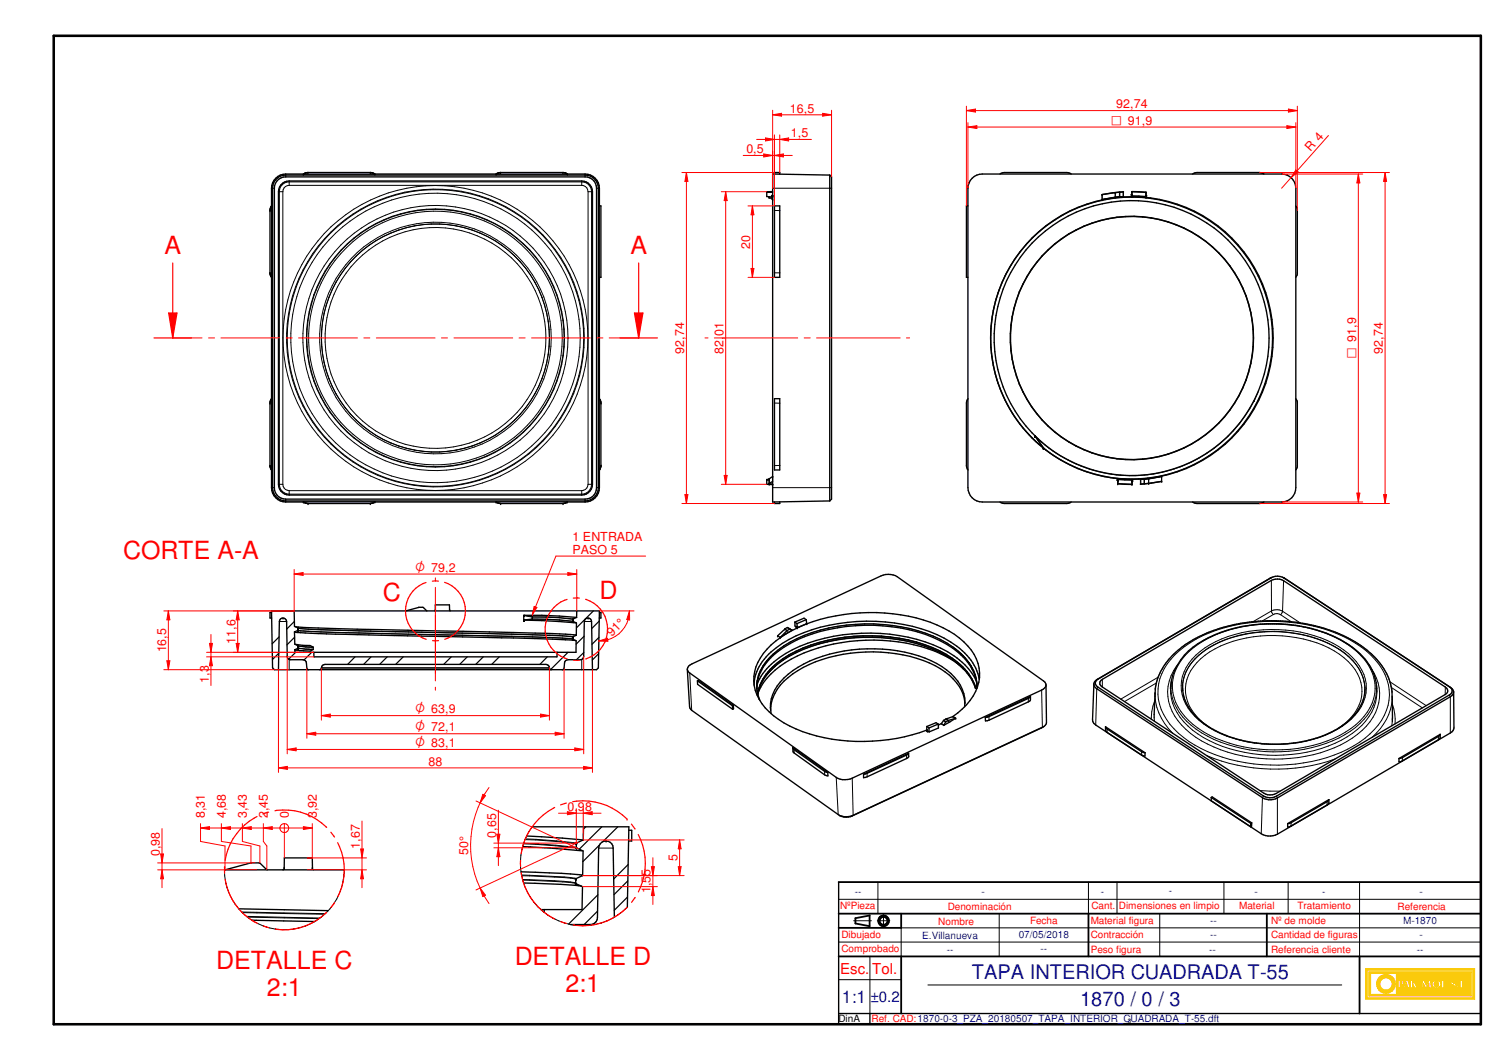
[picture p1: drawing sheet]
<svg xmlns="http://www.w3.org/2000/svg" width="420mm" height="297mm" viewBox="0 0 420 297" stroke-linecap="round" stroke-linejoin="round" font-family="sans-serif">
<path d="M15.1 10h400v277h-400z" fill="none" stroke="#000" stroke-width=".72"/>
<g fill="none" stroke="#000" stroke-width=".51">
<path d="M235.1 256h180M239.8 257.3v1.5M243.7 256.5v3M355.1 256v12M235.1 268h180M235.1 260h17.5M381.1 268v16"/>
<circle cx="247.7" cy="258" r="1.51"/>
<circle cx="247.7" cy="258.1" r="1.12"/>
</g>
<path d="M235.1 247.2v39.8h180v-39.8M235.1 284h180M243.8 284v3" fill="none" stroke="#000" stroke-width=".38"/>
<g fill="none" stroke="#000" stroke-width=".28">
<path d="M235.1 252h180M239.3 258h5M245.9 258h3.5M246.1 247.2v8.8M247.6 256.3v3.5M280.1 256v12M313.1 247.2v8.8M325.1 256v12M343.1 247.2v8.8M361 247.2v8.8M381.1 247.2v20.8M235.1 274.5h17.5"/>
<path d="M235.1 264h180M252.6 260v8M260.1 276h116"/>
</g>
<g fill="#faca0a">
<path d="M382.8 271.4v8.6h30.5v-8.6zM383.2 271.9h29.7v7.7h-29.7z" fill-rule="evenodd"/>
<path d="M383.7 272.3v6.8h28.7v-6.8zM408.2 276.5a.3 .3 0 0 1 .6 0 .3 .3 0 0 1-.6 0zM409.3 274.7h.6v1.9h.8v.2h-1.4zM411 276.4l.3-.1 .1 .4-.4 .1zM384.2 272.8h7.2v5.8h-7.2zM391.9 274.7h.9a.67 .67 0 0 1 .7 .9 .67 .67 0 0 1-1 .4v.8h-.6zM394.1 274.7h.5l.6 2.1h-.6l-.1-.4h-.6l-.2 .4h-.2zM395.3 274.7h.6v1l.8-1h.2l-.5 .7 .8 1.4h-.7l-.4-.9-.2 .9h-.6zM397.3 275.6h.7v.2h-.7zM398.8 274.7h.3l.7 1.4 .8-1.4h.3l.3 2.1h-.7v-1.3l-.7 1.3h-.2l-.7-1.2v1.2h-.5zM401.6 275.2a1.22 1.22 0 0 1 1.8-.3 1.22 1.22 0 0 1 0 1.8 1.22 1.22 0 0 1-1.8-.3l-.2-.4zM404.1 274.7h.6v1.9h.8v.2h-1.4zM406.7 275a.74 .74 0 0 1 .8-.3 .74 .74 0 0 1 .5 .6l-.2 .1a.37 .37 0 0 0-.3-.5 .37 .37 0 0 0-.4 .4l.3 .1a.73 .73 0 0 1 .7 .8 .73 .73 0 0 1-.8 .7 .73 .73 0 0 1-.7-.8h.3a.37 .37 0 0 0 .2 .5 .37 .37 0 0 0 .5-.3l-.2-.2a.75 .75 0 0 1-.7-1.1z" fill-rule="evenodd"/>
</g>
<g fill="none" stroke="#faca0a" stroke-width=".28">
<path d="M391.9 274.7h.9a.6 .6 0 0 1 .7 .5 .6 .6 0 0 1-.6 .7l-.4 .1v.8h-.6zM392.7 276h.1M394.1 274.7h.5l.6 2.1h-.6l-.1-.4h-.6l-.2 .4h-.2zM395.3 274.7h.6v1l.8-1h.2l-.5 .7 .8 1.4h-.7l-.4-.9-.2 .9h-.6zM398.8 274.7h.3l.7 1.4 .8-1.4h.3l.3 2.1h-.7v-1.3l-.7 1.3h-.2l-.7-1.2v1.2h-.5zM406.9 276.3h.1M406.9 276.2v-.1h-.3a.73 .73 0 0 0 .5 .7 .73 .73 0 0 0 .8-.2M406.9 276.3l.1 .3h.3M407.3 276.6h.1M407.4 274.7h.1M407.4 275.4l-.3-.1a.37 .37 0 0 1 .4-.4 .37 .37 0 0 1 .3 .5l.2-.1v-.2a.73 .73 0 0 0-.8-.4 .73 .73 0 0 0-.6 .6l.2 .5 .9 .6M407.4 275.5h.1"/>
<path d="M407.4 275.5a.72 .72 0 0 1 .6 .4 .72 .72 0 0 1-.1 .7M407.7 276.4h.1M407.7 276.4l-.4 .2M407.9 276.6h.1"/>
<circle cx="402.7" cy="275.8" r="1.17"/>
</g>
<path d="M386.4 274.1a2.68 2.68 0 0 1 2.9-.9 2.68 2.68 0 0 1 1.8 2.4h-.9a1.72 1.72 0 0 0-2.6-1.4 1.72 1.72 0 0 0 0 3 1.72 1.72 0 0 0 2.6-1.4h.9a2.66 2.66 0 0 1-3.5 2.4 2.66 2.66 0 0 1-1.2-4.1z" fill-rule="evenodd" fill="#faca0a"/>
<path d="M386.6 273.9a2.68 2.68 0 0 1 2.8-.7 2.68 2.68 0 0 1 1.7 2.4h-.9a1.74 1.74 0 0 0-2.6-1.4 1.74 1.74 0 0 0 0 3 1.74 1.74 0 0 0 2.6-1.4h.9a2.66 2.66 0 0 1-3.7 2.3 2.66 2.66 0 0 1-.8-4.2z" fill="none" stroke="#faca0a" stroke-width=".28"/>
<path d="M392.5 275a.41 .41 0 0 1 .4 .4 .41 .41 0 0 1-.4 .4z" fill-rule="evenodd" fill="#faca0a"/>
<path d="M392.5 275a.41 .41 0 0 1 .4 .4 .41 .41 0 0 1-.4 .4z" fill="none" stroke="#faca0a" stroke-width=".28"/>
<path d="M394.2 275.3l.2 .8h-.5z" fill="#faca0a"/>
<path d="M394.2 275.3l.2 .8h-.5z" fill="none" stroke="#faca0a" stroke-width=".28"/>
<path d="M402.2 275.2a.76 .76 0 0 1 1 .1 .76 .76 0 0 1-.2 1.1 .61 .61 0 0 1-.7 .2 .61 .61 0 0 1-.3-.8z" fill-rule="evenodd" fill="#faca0a"/>
<path d="M382.8 271.4h30.5v8.6h-30.5zM383.2 271.9h29.7v7.7h-29.7zM383.7 272.3h28.7v6.8h-28.7zM384.2 272.8h7.2v5.8h-7.2zM397.3 275.6h.7v.2h-.7zM402.3 275a.79 .79 0 0 1 .9 .8 .79 .79 0 0 1-.9 .8 1.04 1.04 0 0 1 0-1.6zM404.1 274.7h.6v1.9h.8v.2h-1.4zM408.3 276.4a.27 .27 0 0 1 .4 0 .27 .27 0 0 1-.2 .4zM409.3 274.7h.6v1.9h.8v.2h-1.4zM411 276.4l.3-.1 .1 .4-.4 .1z" fill="none" stroke="#faca0a" stroke-width=".28"/>
<path d="M235.1 247.2h180M239.8 258.8l3.9 .7M243.7 256.5l-3.9 .8M252.6 256v4M305.1 256v12M252.6 268v16" fill="none" stroke="#000" stroke-width=".51"/>
<g fill="none" stroke="#000" stroke-width=".28">
<path d="M76.1 52.7h.8M78.1 53.7h1.2M79.1 51.8l.6-.5 1.4-.3h82a2.75 2.75 0 0 1 2.7 2.7v82a2.75 2.75 0 0 1-2.7 2.8h-82a2.75 2.75 0 0 1-2.8-2.8v-82l.3-1.4zM79.3 53.7v82M80.1 48.8v.8M81.1 51.9h82M81.1 51.9a1.76 1.76 0 0 0-1.8 1.8M81.1 50.7v1.2M163.1 51.9a1.82 1.82 0 0 1 1.7 1.8M163.1 50.7v1.2M164 48.8v.8M164.8 53.7h1.3"/>
<path d="M164.8 53.7v82M167.2 52.7h.8M98.2 73.4a31.3 31.3 0 0 0-6.7 12.1M101.6 70.1l-3.4 3.3M125.5 62.9a31.8 31.8 0 0 0-23.9 7.2M125.5 62.9l4.6 .9M130.1 63.8l4.5 1.5M134.6 65.3l4.1 2.1M138.7 67.4l3.8 2.7 1.7 1.6M144.2 71.7l3.2 3.5M147.4 75.2l1.3 1.9M148.7 77.1l2.3 4.1"/>
<path d="M90.4 99.4a32.3 32.3 0 0 0 7.8 16.6M90.5 90a29.7 29.7 0 0 0 .4 11.6M91.4 85.5l-.6 2.3M91.5 85.5l-1.1 4.5M151 81.2l1.6 4.3M152.6 85.5a32 32 0 0 1 0 18.4M98.2 116l3.4 3.3M101.6 119.3a30.1 30.1 0 0 0 10.1 5.7M144.2 117.7l-5.5 4.3M147.4 114.3l-3.2 3.4M148.7 112.4l-1.3 1.9M151 108.3l-2.3 4.1"/>
<path d="M152.6 103.9l-1.6 4.4M76.1 136.7h.8M78.1 135.7h1.2M79.3 135.7a1.82 1.82 0 0 0 1.8 1.8M80.1 139.9v.8M81.1 137.5h82M81.1 137.5v1.2M111.7 125l4.5 1.1M111.7 125l4.5 1.2M116.2 126.1a28.7 28.7 0 0 0 9.3 .3M132.4 125l-4.6 1.1-2.3 .3M132.4 125l-4.5 1.2-2.4 .3"/>
<path d="M134.6 124.1l-2.2 .9M138.7 122l-4.1 2.1M163.1 137.5v1.2M164 139.9v.8M164.8 135.7h1.3M164.8 135.7a1.82 1.82 0 0 1-1.7 1.8M167.2 136.7h.8M305.1 247.2v8.8M243.8 268v16M252.6 260h162.5"/>
<circle cx="122" cy="94.7" r="37.2"/>
<circle cx="122" cy="94.7" r="41.6"/>
<circle cx="122" cy="94.7" r="41.7"/>
<circle cx="122" cy="94.7" r="35.5"/>
<circle cx="122" cy="94.7" r="32.5"/>
<circle cx="122.1" cy="94.7" r="42.7"/>
<circle cx="122.1" cy="94.7" r="36.2"/>
<circle cx="122.1" cy="94.7" r="36"/>
<circle cx="122.1" cy="94.7" r="40.6"/>
<circle cx="122.1" cy="94.7" r="31"/>
</g>
<g fill="none" stroke="#000" stroke-width=".38">
<path d="M75.9 58l.2-.3v20l-.2-.3M75.9 58l-.2 1v17.5l.2 .9M76.1 57.7l-.2 .3M77.2 50.5a3.4 3.4 0 0 1 2.9-1.4h83.9a3.7 3.7 0 0 1 3.7 3.6v84a3.7 3.7 0 0 1-3.7 3.7h-83.9a3.7 3.7 0 0 1-3.7-3.7v-84l.3-1.6zM77.6 50.8a3.2 3.2 0 0 1 2.5-1.2h83.9a3.1 3.1 0 0 1 3.2 3.1v84a3.1 3.1 0 0 1-3.2 3.2h-83.9a3.1 3.1 0 0 1-3.2-3.2v-84l.1-.6zM78.7 51.9a3 3 0 0 1 2.4-1.2h82a2.98 2.98 0 0 1 3 3v82a3.1 3.1 0 0 1-3 3h-82a3.1 3.1 0 0 1-3-3v-82l.2-1.3zM85.3 48.6l-.2 .2h-5a4 4 0 0 0-4 3.9v5M85.3 48.6l-.3 .2h20.1l-.3-.2M86 48.4l17.8-.1 1 .3M86 48.4l-.7 .2M104.8 48.6l.2 .2h34.1l.3-.2M139.4 48.6l-.3 .2h19.9l-.2-.2"/>
<path d="M140 48.4l18.4 .1M140 48.4l-.6 .2M140.3 48.3l-.3 .1M158.1 48.4l.3 .1M158.4 48.5l.4 .1M158.8 48.6l.2 .2h5a4 4 0 0 1 4 3.9v5M168 57.7h.4v20h-.4zM75.9 77.4l.2 .3v34l-.2 .3M168 77.7v34l.2 .3M75.8 112.3v18.8M75.8 112.3l-.1 .3M75.9 112l.2-.3v20l-.2-.3"/>
<path d="M75.9 112l-.1 .3M168.2 112l-.2-.3v20l.2-.3M168.2 112l.1 .3M168.3 112.3v18.8M168.3 112.3l.1 .3M75.7 130.8l.1 .3M75.8 131.1l.1 .3M75.9 131.4l.2 .3v5a4 4 0 0 0 4 4h5l.2 .1M168.2 131.4l-.2 .3v5a4 4 0 0 1-4 4h-5l-.2 .1M168.3 131.1l-.1 .3M168.4 130.8l-.1 .3M85.3 140.8l-.3-.2h20.1l-.3 .2"/>
<path d="M85.3 140.8l.7 .3M104.8 140.8l.2-.1h34.1l.3 .1M104.8 140.8l-1 .3h-17.8M139.4 140.8l-.3-.2h19.9l-.2 .2M139.4 140.8l.6 .3M140 141.1h.3M158.4 141l-18.4 .1M158.4 141l-.3 .1M158.8 140.8l-.4 .2"/>
</g>
<g fill="#000">
<circle cx="75.7" cy="59" r=".19"/>
<circle cx="76.1" cy="57.7" r=".19"/>
<circle cx="85" cy="48.8" r=".19"/>
<circle cx="86.3" cy="48.3" r=".19"/>
<circle cx="103.8" cy="48.3" r=".19"/>
<circle cx="105.1" cy="48.8" r=".19"/>
<circle cx="139.1" cy="48.8" r=".19"/>
<circle cx="140.3" cy="48.3" r=".19"/>
<circle cx="157.8" cy="48.3" r=".19"/>
<circle cx="159" cy="48.8" r=".19"/>
<circle cx="75.7" cy="76.5" r=".19"/>
<circle cx="76.1" cy="77.7" r=".19"/>
<circle cx="75.7" cy="113" r=".19"/>
<circle cx="76.1" cy="111.7" r=".19"/>
<circle cx="168" cy="111.7" r=".19"/>
<circle cx="168.4" cy="112.9" r=".19"/>
<circle cx="75.7" cy="130.5" r=".19"/>
<circle cx="76.1" cy="131.7" r=".19"/>
<circle cx="168" cy="131.7" r=".19"/>
<circle cx="168.4" cy="130.4" r=".19"/>
<circle cx="85" cy="140.7" r=".19"/>
<circle cx="86.3" cy="141.1" r=".19"/>
<circle cx="103.8" cy="141.1" r=".19"/>
<circle cx="105.1" cy="140.6" r=".19"/>
<circle cx="139.1" cy="140.7" r=".19"/>
<circle cx="140.3" cy="141.1" r=".19"/>
<circle cx="157.8" cy="141.1" r=".19"/>
<circle cx="159" cy="140.6" r=".19"/>
</g>
<g fill="none" stroke="#f00" stroke-width=".28">
<path d="M48.4 94.7h8.2M58.5 94.7h1.6M61.9 94.7h16.5M80.2 94.7h1.7M83.7 94.7h16.5M102 94.7h1.7M105.5 94.7h16.5M123.7 94.7h1.7M127.2 94.7h16.5M145.5 94.7h1.7M149 94.7h16.5M167.2 94.7h1.8"/>
<path d="M170.8 94.7h8.2"/>
</g>
<path d="M48.4 73.7v21h5.3M173.8 94.7h5.2" fill="none" stroke="#f00" stroke-width=".34"/>
<path d="M47.3 87.7h2.3l-1.2 7z" fill="#f00"/>
<path d="M179 73.7v21M47.3 87.7h2.3l-1.2 7z" fill="none" stroke="#f00" stroke-width=".34"/>
<path d="M177.8 87.7h2.4l-1.2 7z" fill="#f00"/>
<path d="M43.2 94.7h5.2M177.8 87.7h2.4l-1.2 7zM179 94.7h5.3" fill="none" stroke="#f00" stroke-width=".34"/>
<g fill="none" stroke="#000" stroke-width=".34">
<path d="M78.2 178.5l-1.9 1.9M82.5 174.2l-2.2 2.1M82.6 178.6l-2.2 2.1M163.7 178.3l-2.2 2.2M166.3 171.2l-4.7 4.7M167.9 178.6l-2 2M168 174l-2.1 2.1M78.1 187.6l-.1 .1M78.1 183l-1.7 1.8M82.9 182.8l-2 1.9M87.4 182.8l-2.2 2.2M99.5 184.1l-2.1 2.1"/>
<path d="M104 184.1l-2.1 2.1M108.5 184.1l-2.1 2.1M113 184.1l-2.1 2.1M126.5 184.1l-2.1 2.1M131 184.1l-2.1 2.1M135.5 184.1l-2.2 2.1M139.9 184.1l-2.1 2.1M153.4 184.1l-2.1 2.1M159.2 182.8l-4.9 4.8M163.6 182.8l-2 2.1M167.8 183.2l-1.8 1.8"/>
</g>
<g fill="none" stroke="#000" stroke-width=".38">
<path d="M214.9 53.9h1.7M215.6 55.2l1 .7M216.3 55.2h.3M216.6 53.7h-1.7v1.4l1.4 .1M216.6 54.8h-.3v.4M217.1 57.7h1.5v20h-1.5zM217.1 48.8v-.5h1.5v.5M232.6 49.1l-16-.3v91.9l16-.3M232.6 49.1l.5 .5v90.3l-.5 .5M232.6 49.1v91.3M271.3 57.7h-.4v20h.4M272.5 50a3.9 3.9 0 0 1 2.8-1.2h83.9a4 4 0 0 1 4 3.9v84a4 4 0 0 1-4 4h-83.9a4 4 0 0 1-4-4v-84a4.2 4.2 0 0 1 1.2-2.7z"/>
<path d="M280.3 48.8l1.2-.5h17.5l1.3 .5M308.9 54.5l6-.7-6 .7M308.9 55.9l6-.8-2.3 .1-3.7 .7M317.1 54.6h.1M317.3 54.9l-.1 .1M317.3 54.9l3.9 .2M321.2 53.9v1.3h.2l-4.3-.2h.1M321.2 54.8h.2M321.2 53.9l-3.9-.2v1.2M321.2 53.9l-4-.2v1.3M334.3 48.8l1.2-.5h17.5l1.3 .5M363.2 57.7l.4 .9v18.2l-.4 .9"/>
<path d="M286.7 79.6l-1.8 4.5M286.8 79.6l-1.9 4.5M287.5 68.6a39.6 39.6 0 0 1 66.8 11.8 39.6 39.6 0 0 1-41.6 53.6 39.6 39.6 0 0 1-28-61.8l1.5-2M290.6 73.5l-1.5 1.9-2.4 4.2M290.6 73.5l-1.4 2-2.4 4.1M293.8 70l-3.2 3.5M299.5 65.6l-3.9 2.8-1.8 1.6M303.8 63.4l-4.3 2.2M313.1 60.9a34.1 34.1 0 0 0-13.6 4.7M313.1 60.9l-4.8 .9-2.2 .8M313.1 60.9a32.2 32.2 0 0 1 14.3 1.3M317.9 60.7l4.8 .4"/>
<path d="M327.4 62.2a31.7 31.7 0 0 1 10.6 5.4M327.4 62.1l2.2 .8M331.8 63.9l2.2 1.1 4 2.6M338 67.6l3.6 3.3M338 67.6l3.6 3.2M341.6 70.9a34.8 34.8 0 0 1 5.6 7.7M346.1 76.5l1.2 2M347.2 78.6a33.7 33.7 0 0 1 3.4 8.9M347.3 78.5l2 4.4M283.4 91.1a32.3 32.3 0 0 0 .3 9.6M283.4 91.1l-.2 4.8M283.7 88.7l-.3 2.4"/>
<path d="M284.9 84.1l-1.2 4.6M350 85.2l.6 2.3M350.6 87.5l.4 2.4M351 99.5l-.4 2.4M351 89.9l.3 4.8M351 89.9l.4 4.8M351.3 97.1l-.3 2.4M351.4 94.7l-.4 4.8M217.1 111.7h1.5v20h-1.5zM271.3 111.7l-.4 1.2v17.6l.4 1.2M283.7 100.7a32.6 32.6 0 0 0 3.1 9.1M283.7 100.7l.6 2.3"/>
<path d="M285.7 107.6l1 2.2M286.7 109.8l2.5 4.2 1.4 1.9M287.9 111.9l2.7 4M290.6 115.9l1.5 1.8M292.1 117.7l3.5 3.3 1.9 1.5M292.1 117.7l1.7 1.8 3.7 3M343.2 116.8a35.5 35.5 0 0 1-9.2 7.6M343.2 116.8a34.9 34.9 0 0 1-9.2 7.7M346.1 112.9l-2.9 3.9M348.3 108.7l-2.3 4.2M350.6 101.9l-1.4 4.6-.9 2.2M350.6 101.9l-1.3 4.6-1 2.2"/>
<path d="M363.2 111.7l.4 .9v18.2l-.4 .9M215.6 134.3l-.7 .1v1.3l1.7 .1-1.3-.1M215.6 134.5h-.7M216.6 133.5l-1 .7v1.4l.9 .1M216.6 134.9l-1 .6M287.5 120.8a39.5 39.5 0 0 1 19-64 39.5 39.5 0 0 1 49.7 44.7 39.5 39.5 0 0 1-61.8 25.5l-2.1-1.5M288.5 121.9l3.8 3.5M290.1 122.2l2.4 3.4M297.5 122.5l4.1 2.5 2.2 1M297.5 122.5l2 1.3 4.3 2.2M303.8 126l4.5 1.6 2.4 .5M310.7 128.2l4.8 .6h2.4"/>
<path d="M310.7 128.1l4.8 .6 2.4 .1M313.3 134.2l4.1 .2M313.3 134.4l4 .1M313.3 134.2v1.4l4 .1M313.3 134.7l-.2-.1 .2 .1v.9l4 .2M317.3 134.4v1.4M317.3 134.8h.2M322.7 128.4l-4.8 .4M325 127.9l-2.3 .5M325.6 133.5l-3.6 .7M325.6 134.9l-3.6 .6M325.6 133.5l-6 .8 2.3-.1"/>
<path d="M325.6 134.9l-6 .8 2.3-.2M329.6 126.4l-4.6 1.5-2.3 .5M329.6 126.5l-2.2 .8M334 124.4l-2.2 1.1M334 124.5l-4.4 1.9M218.6 140.6v.5h-1.5v-.4M280.3 140.7l1.2 .4h17.5l1.3-.4M334.3 140.7l1.2 .4h17.5l1.3-.4M76.1 171.7h-.4v1.5h.4M76.1 171.2h91.9l-.3 16-.5 .5h-90.3l-.5-.5zM79.3 173.2a1.01 1.01 0 0 0-1 1l-.2 13.5M79.3 173.2a1.1 1.1 0 0 1 1 1l.2 9.7a.94 .94 0 0 0 1 1h3.4a.94 .94 0 0 1 1 .9l.1 1.4 .5 .5"/>
<path d="M82.5 171.2v4.3l1 .4M82.5 177.1l11.6 .6 27.9 .6a775.6 775.6 0 0 1 39.4 1.2M82.5 177.1l.1 3.4 1 .5M82.7 175.6a1108.1 1108.1 0 0 0 47.1 1.3l22.8 .6 8.9 .5M83.5 176.7l-1 .4M83.5 176.1v.5M113.7 171.2l3.7-1h1.1l1.2 1M121.9 171.2l.1-.1v-1.6h4v1.6l.2 .1M146.8 172.5v1.2M147 172.4h4.9l9.7 .6M147 173.8l14.4 .7M149.3 172.8l-.1 .7"/>
<path d="M160.6 178.6v.5M160.6 179.2l.9 .4-.1 3.2h-78.7l-.1-.7M160.6 173.6v.5M160.7 174.2l.9 .4-.1 3.4M161.5 178l-.9 .4M161.6 173l-.9 .4M161.7 171.2l-.1 1.8M168 171.7h.4v1.5h-.4M220 176.3l-2 1.8M220.6 176.7l-1.9 1.9M220.6 176.7l.7-.4 .7 .3-3.4 2M221.3 176.1l-.6-.2-.7 .3"/>
<path d="M222.8 174.3l.6 .5M222.8 174.3v1.1l.4 .3M223.4 174.8l.1 .9M223.5 175.7l-.2-.1-.1 .2M223.5 175.7v.2M226 173.7v1l.2 .1-2.8 1.1M226 173.7l-2.6 1.1M226 173.7l-.6-.5-2.6 1.1M356.5 161.8l-49 28.6a1.39 1.39 0 0 0-.9 1.3 1.39 1.39 0 0 0 .8 1.3l46.5 30.5 1.7 .6 1.3-.1 1.1-.4 48.5-28.4a1.39 1.39 0 0 0 .9-1.2 1.39 1.39 0 0 0-.8-1.3l-46.7-30.7M359.9 162l-.5-.3a3.7 3.7 0 0 0-3.1 .2l-48.5 28.4a1.21 1.21 0 0 0-.8 1.1 1.21 1.21 0 0 0 .7 1.1l47 30.8a3.7 3.7 0 0 0 3.1-.2l48.5-28.4a1.22 1.22 0 0 0 .7-1.1 1.22 1.22 0 0 0-.7-1.1M359.9 162l.3 .1M82.8 180.6l4.1 .3 .8 .4 .1 .6-.9 .6-4.3-.4"/>
<path d="M83.6 181.7l-1 .4M83.6 181.1v.5M88 182.8v1.3h68.1l.1-1.3M89.6 187.7l.4-.2 .1-.4a.94 .94 0 0 1 1-.9h61.9a1.17 1.17 0 0 1 1.1 1.3l.4 .2M157.6 187.7l.5-.5 .1-1.4a.94 .94 0 0 1 1-.9h3.4a.94 .94 0 0 0 1-1l.2-9.7a1.02 1.02 0 0 1 1-1 1.02 1.02 0 0 1 1 1l.3 13.5M192.6 187.6l.7 10.5 .6 1 41 29.2 1.7 .6 1.3-.1 1.2-.3 53.1-24.7a1.59 1.59 0 0 0 1.1-1.4l-.1-10.5M193 186.7l.9-.6 53.1-24.7 2-.4 1.3 .1 1.1 .5 41.1 29.2a1.37 1.37 0 0 1 .7 1.5 1.37 1.37 0 0 1-1.2 1.1l-53.1 24.7-2 .4a3.8 3.8 0 0 1-2.5-.7l-41.1-29.2a1.24 1.24 0 0 1-.3-1.9zM195.5 190.8l.3-.1 9.8 7M195.5 190.8v1l9.8 7M195.5 190.8l9.8 7M205.3 197.8v1M205.6 197.7v.9l-.3 .2"/>
<path d="M205.6 197.7l-.3 .1M212.2 193l.8 3.3M212.2 192.1a14.7 14.7 0 0 1 7.5-10.7 44.5 44.5 0 0 1 25.2-6.2 41 41 0 0 1 22.2 6.5 14.5 14.5 0 0 1 6.8 10.8M212.6 193.8l-.2 .9M217.1 183a13 13 0 0 0-4.9 10M217.4 186.6a13.7 13.7 0 0 0-4.8 7.2M267.1 185a40.8 40.8 0 0 0-22.6-6.4 45 45 0 0 0-25 6.4l-2.3 1.8-1.9 1.9M267.2 181.4a15.2 15.2 0 0 1 6.6 10.2v1.2M267.7 185.4l2.2 1.9M268 185.6a15.4 15.4 0 0 1 5.4 7.2M268.6 186.1a41.2 41.2 0 0 0-23.6-6.7 46.2 46.2 0 0 0-26.4 7.3 17.7 17.7 0 0 0-6 7.1M270.4 198.1a11 11 0 0 0-5.1-10.4 36.4 36.4 0 0 0-22.2-5.9 37.4 37.4 0 0 0-22.2 7.1 11.4 11.4 0 0 0-4.8 11.1"/>
<path d="M270.5 197.2a11.8 11.8 0 0 0-5.6-8.9 36.5 36.5 0 0 0-22.2-5.6 36.7 36.7 0 0 0-21.8 7.2 11.9 11.9 0 0 0-4.9 9.2M273.4 192.8a15.9 15.9 0 0 0-8.2-9.4 47.3 47.3 0 0 0-30.9-4.4 33.9 33.9 0 0 0-18.4 8.6 13.3 13.3 0 0 0-3.5 6.9M273.4 192.8l.4 .2M273.7 190.9a21.1 21.1 0 0 0-12.2-10.2 51.5 51.5 0 0 0-39.4 1.4 18.9 18.9 0 0 0-9.9 9.6M273.8 192.2l-.4 .2M274.5 190.4a15.6 15.6 0 0 0-8-10.5 45.1 45.1 0 0 0-26.3-5.7 42.2 42.2 0 0 0-22.6 7.3 13.6 13.6 0 0 0-6.2 10.4M288.8 195.2l-12.6 5.8M288.8 195.2v1l-.2 .3-11.4 5.3-1 .2v-1M288.8 195.2l-.6 .5-11 5.1-1 .2M306.6 191.7l-.4 10 .4 1 46.9 30.9a4.6 4.6 0 0 0 4.5 .2l48.5-28.4a1.77 1.77 0 0 0 1-1.4l-.1-10.1M308.6 190.7l47.8-28.1 1.1-.3a3.3 3.3 0 0 1 2.3 .4l45.3 29.8a1.14 1.14 0 0 1 .7 1.1 1.14 1.14 0 0 1-.8 1l-47.3 27.8-1.1 .3a3.2 3.2 0 0 1-2.3-.4l-45.4-29.8a1.1 1.1 0 0 1-.3-1.8zM323.8 194.1l-.3 7.1"/>
<path d="M323.8 193.1v2.1M323.8 193l.3-1.3a13.9 13.9 0 0 1 2-4.9 29.5 29.5 0 0 1 17.6-11.2 51.9 51.9 0 0 1 11.5-1.7l5.6 .2 4.9 .7 4.2 .9 4.4 1.5a31.2 31.2 0 0 1 11.4 7.3 15.9 15.9 0 0 1 4.5 9.6v2M328.3 191.1l-.2 1.9M328.7 189.3a19 19 0 0 1 10.2-10.7 40.1 40.1 0 0 1 16.1-3.8h3.5a41 41 0 0 1 17.1 4.4l4 2.6 2.9 2.8 1.7 2.3 1.2 3.2M328.7 189.3l-.4 1.5-.1 2.1M331.5 192.8v.7M331.5 191.9l.3 3.1a14.3 14.3 0 0 0 5.9 7.9l4.5 2.6 4.2 1.6 5.3 1.1 2.7 .2 4.4 .1a31.3 31.3 0 0 0 19.3-6.6l2.6-2.9 1.5-3.1M382.6 193.5l-.1 .8M382.6 192.7l-.4 3.2M385.5 190.2l.2 1.1 .1 2.4M385.8 192l.1 1.8M390.2 195.1l.1 7.1"/>
<path d="M222.2 209.5l9.8 7-.9-.3-8.6-6.1zM222.2 209.5l.2 1.3 8.7 6.3 1 .3-.1-.9M254.7 211.1l-12.6 5.9M254.7 211.1v.9l-.6 .6-11 5.1-1 .2v-.9M254.7 211.1l-.6 .5-11.1 5.1-.9 .3M259.7 204.6l-.1 .1M259.8 203.6a1.51 1.51 0 0 0 .6 1.5M259.8 203.6l.6 .4M260 204.7l-.1 .2M260.4 204v1.1M263 202.9l-.6-.4-2.6 1.1M263 202.9l-2.6 1.1"/>
<path d="M263 202.9v1.1l-2.6 1.1M263.9 202.7l-.1 .1M263.9 202.7l-.9 .5M265.2 201.5l-.7 .3-.6 .9M267 200.8a16 16 0 0 0 7.6-10.9 12.6 12.6 0 0 0-5.7-11.1 40 40 0 0 0-23.2-7.1 44.9 44.9 0 0 0-28.2 7.9 14.5 14.5 0 0 0-6.2 11.2 13.9 13.9 0 0 0 6.9 10.8 43.2 43.2 0 0 0 26.3 6.1 46.6 46.6 0 0 0 15.3-3.2M267.2 200.8l-2 .7M267.8 201.3l-2 .6M267.9 201.3l-3.4 2a1.87 1.87 0 0 1 1.3-1.4M292.6 203.6l-53.7 25-1.8 .4-1.1-.2-.8-.4M309.9 203.7v.9l.4 .6 9.7 6.4 .9 .3 .1-1M309.9 203.7l11.1 7.2M309.9 203.7l.4 .6 9.7 6.4 1 .2"/>
<path d="M392.1 212.6v.9l1-.3M403.7 205.8v1l-.5 .5M403.7 205.8l-11.6 6.8M403.7 205.8l-.5 .6-10.1 5.9-1 .3M339.5 223.5l.3-.2 11 7.3M339.5 223.5v.9l11.1 7.3M339.5 223.5l11.1 7.2M350.6 230.7v1M350.8 230.6v.9l-.2 .2M350.8 230.6l-.2 .1M372.5 224.1v.9l-.5 .6-10.1 5.9-1 .3v-1M372.5 224.1l-11.6 6.7"/>
<path d="M372.5 224.1l-.5 .6-10.1 5.8-1 .3"/>
<circle cx="317.2" cy="94.7" r="38.5"/>
</g>
<g fill="none" stroke="#000" stroke-width=".28">
<path d="M216.6 52.7h16.5M217.1 59h1.5M308.9 54.5v1.4M312.6 54v1.2M313.8 53.8v1.3M313.9 53.8v1.3M314.8 53.8v1.3M314.9 53.8v1.3M317.1 54.6v.4M321.4 54.8v.4M217.1 76.5h1.5M217.1 112.9l1.5 .1"/>
<path d="M352.6 109.9a38.6 38.6 0 0 1-62.5 12.3l2.2 3.3M215.6 134.2v1.3M216.6 133.5v1.4M216.6 136.7h16.5M218.6 130.4l-1.5 .1M290.1 122.1l2.4 3.5M313.1 134.2v.4M317.5 134.4v.4M319.6 134.3v1.4M319.8 134.3v1.4M320.7 134.3v1.3M320.8 134.3v1.3"/>
<path d="M321.9 134.2v1.3M322 134.2v1.3M325.6 133.5v1.4M78.3 174.2h2M83.5 176.7l11.3 .6 54.5 1.2 11.2 .6M83.5 176.6l11.3 .6 48.7 1.1 10.5 .3 6.6 .5M83.5 176.1l6.5 .4 20.8 .6a1363.8 1363.8 0 0 1 49 1.3l.8 .2M83.6 176l11.2 .6 16 .4a1221.3 1221.3 0 0 1 49.6 1.4h.2M146.8 173.7a62.2 62.2 0 0 1 13.8 .4M146.8 172.5l2.4 .4 7.6 .2 3.8 .5M147 173.8a60.5 60.5 0 0 1 13.6 .4M147 172.4l2.3 .4h3.8l7.6 .6"/>
<path d="M163.8 174.2h2M218 178.2l.6 .4M218 178.1l.7 .5M220 176.3l.6 .4M220 176.2l.6 .5M220.7 175.9l.7 .4M221.3 176.1l.6 .5M221.3 176.1l.7 .5M223.2 175.8l.2 .1M226 174.7l.2 .1M356.3 161.9l-.3 .2M356.4 162.6v8.6"/>
<path d="M356.4 171.2l1.6-.3 1.5 .4M356.4 171.2l-5.2 3M356.4 171.2l.5 1M356.9 172.2l-3.1 1.8M356.9 172.2l1.2-.2 .8 .3M358.9 172.3l3 1.9M359.5 171.3l5 3.3M359.5 171.3l-.6 1M359.8 162.7l-.3 8.6M359.9 162l.3 .1M81.1 184.8v2.9M83.6 181.7l4.1 .3"/>
<path d="M83.6 181.6l4.2 .3M83.6 181.1l4.2 .3M83.6 181l4.1 .3M90.1 187.2h63.9M90.1 187.1h63.9M163.1 184.8v2.9M193.3 188.6l.6 10.5M267.2 181.4a40.2 40.2 0 0 0-22.3-6.5 43.9 43.9 0 0 0-26.4 7l-1.4 1.1M268 185.6a39.3 39.3 0 0 0-23.5-7 45.2 45.2 0 0 0-25 6.4l-2.1 1.6M273.4 192.4a16.8 16.8 0 0 0-8.2-9.1 48.5 48.5 0 0 0-33.3-3.9 30.7 30.7 0 0 0-16.1 8.1 13 13 0 0 0-3.4 6.9M273.9 192.7a13.9 13.9 0 0 0-6.7-11.4 41.9 41.9 0 0 0-24.9-6.5 42.8 42.8 0 0 0-24.2 7.3 12.9 12.9 0 0 0-5.9 11.5l.7 2.5M288.2 195.7v1"/>
<path d="M292 193.4l.2 10.4-.2 .2M307.7 192.5l-.3 .5-.3 10.2M307.8 190.3l-.3 .1M309 190.4v2.1M323.7 196.3a13.5 13.5 0 0 0-1 5.2M323.8 195.2a15.7 15.7 0 0 0 4.9 10.3M324.1 191.4l-8.9 5.2M324.6 189.8l-10.5 6.1M328.1 193a15.3 15.3 0 0 0 7.6 12.7 42 42 0 0 0 30.6 5.1 28.7 28.7 0 0 0 16.5-8.7 12.8 12.8 0 0 0 3.1-8.3M328.2 192.9a15.1 15.1 0 0 0 7.1 11.4 40.1 40.1 0 0 0 26 6.2 33.8 33.8 0 0 0 19.9-7.8 13.7 13.7 0 0 0 4.6-9M329.3 183.5a37 37 0 0 1 22.7-9.2 45.2 45.2 0 0 1 29.5 7 16.8 16.8 0 0 1 8 13.4 15.9 15.9 0 0 1-6.9 12.1 40.8 40.8 0 0 1-24.1 7.6 43.3 43.3 0 0 1-26.8-7.8 16 16 0 0 1-7.1-13.6 14.9 14.9 0 0 1 4.7-9.5zM329.9 186.5a12.6 12.6 0 0 0 1.3 16.7 32.7 32.7 0 0 0 19.3 9 42.1 42.1 0 0 0 28.5-5.4 15 15 0 0 0 7.7-12.6 12.9 12.9 0 0 0-2.3-6.8"/>
<path d="M331.5 192.8a12 12 0 0 1 5.3-9.8 34 34 0 0 1 23.8-5.8 28.3 28.3 0 0 1 19.3 8.9 11 11 0 0 1 2.7 7.4M331.5 191.9a13.8 13.8 0 0 1 7.2-10.3 37.2 37.2 0 0 1 37 .5 14.3 14.3 0 0 1 6.9 10.6M332.3 183.6a32.1 32.1 0 0 1 21.1-8.6 39.1 39.1 0 0 1 25.6 6.5 14 14 0 0 1 6.3 12.8 17 17 0 0 1-9.8 11.8 42.4 42.4 0 0 1-38.2-1 17.3 17.3 0 0 1-8.6-11 12.3 12.3 0 0 1 3.6-10.5zM335.2 183.6a31.3 31.3 0 0 1 21-7.2 34.2 34.2 0 0 1 21.7 6.7 11.8 11.8 0 0 1 4.7 12.4 16.5 16.5 0 0 1-9.4 9.7 38.7 38.7 0 0 1-34.3-1.3 15.2 15.2 0 0 1-7.8-10.5 11.9 11.9 0 0 1 4.1-9.8zM389.6 191.1l10.1 6.6M390 192.7l8.7 5.7M390.2 196.1a15.7 15.7 0 0 1-5.6 10.5M390.3 197.3a13.7 13.7 0 0 1 .7 5.6M405.1 192.5v2.1M406.3 194.7l.2 .5v10.2M406.3 192.5l.3 .2M222.5 210.1l.1 .9"/>
<path d="M231.1 216.2v.9M234.4 217.8l.5 10.5M238.9 218.1l.2 10.4-.2 .1M243 216.7l.1 1M254.1 211.6v1M259.6 204.7l.3 .2M263.8 202.8l.7 .5M263.9 202.7l.7 .5M264.4 201.9l.6 .5M264.5 201.8l.6 .5M265.2 201.5l.6 .4M267.9 201.3l-.7-.5 .6 .5"/>
<path d="M277.2 200.8v1M310.3 204.3v.9M320 210.7v.9M323.5 201.2l.1 .9M338.3 211.8a50.5 50.5 0 0 0 35.9 .9M338.4 203.4a13 13 0 0 1-6.1-10.5 14 14 0 0 1 8.3-11.1 36.8 36.8 0 0 1 33.4 .6 14.7 14.7 0 0 1 7.7 10.2 12.5 12.5 0 0 1-6.5 11.4M390.3 202.2l-.2 1.2M393.1 212.3v.9M403.2 206.4v.9M353.1 221.5l5.7 .2M354.1 223.1l-.2 .4-.4 10.1M357.8 223.1l.2 .5v10.2"/>
<path d="M361.9 230.5v1M372 224.7v.9"/>
</g>
<g fill="#000">
<circle cx="215.6" cy="55.2" r=".19"/>
<circle cx="216.5" cy="54.8" r=".19"/>
<circle cx="216.6" cy="55.2" r=".19"/>
<circle cx="216.6" cy="54.8" r=".19"/>
<circle cx="216.6" cy="55.9" r=".19"/>
<circle cx="308.9" cy="54.5" r=".19"/>
<circle cx="308.9" cy="55.9" r=".19"/>
<circle cx="312.6" cy="54" r=".19"/>
<circle cx="312.6" cy="55.2" r=".19"/>
<circle cx="317.2" cy="55" r=".19"/>
<circle cx="317.2" cy="54.6" r=".19"/>
<circle cx="317.3" cy="53.7" r=".19"/>
<circle cx="317.3" cy="55" r=".19"/>
<circle cx="321.2" cy="55.2" r=".19"/>
<circle cx="321.2" cy="53.9" r=".19"/>
<circle cx="321.2" cy="54.8" r=".19"/>
<circle cx="351.6" cy="112.2" r=".19"/>
<circle cx="215.6" cy="134.2" r=".19"/>
<circle cx="215.6" cy="135.5" r=".19"/>
<circle cx="215.6" cy="135.6" r=".19"/>
<circle cx="216.5" cy="135.7" r=".19"/>
<circle cx="216.6" cy="135.7" r=".19"/>
<circle cx="216.6" cy="133.5" r=".19"/>
<circle cx="290.1" cy="122.2" r=".19"/>
<circle cx="290.1" cy="122.1" r=".19"/>
<circle cx="292.4" cy="125.5" r=".19"/>
<circle cx="292.5" cy="125.6" r=".19"/>
<circle cx="313.3" cy="134.2" r=".19"/>
<circle cx="313.3" cy="134.7" r=".19"/>
<circle cx="313.3" cy="135.6" r=".19"/>
<circle cx="317.3" cy="135.7" r=".19"/>
<circle cx="317.3" cy="134.4" r=".19"/>
<circle cx="317.3" cy="134.8" r=".19"/>
<circle cx="321.9" cy="134.2" r=".19"/>
<circle cx="322" cy="135.5" r=".19"/>
<circle cx="325.6" cy="133.5" r=".19"/>
<circle cx="325.6" cy="134.9" r=".19"/>
<circle cx="79.3" cy="173.2" r=".19"/>
<circle cx="83.5" cy="176" r=".19"/>
<circle cx="83.5" cy="176.7" r=".19"/>
<circle cx="83.5" cy="176.6" r=".19"/>
<circle cx="83.5" cy="175.9" r=".19"/>
<circle cx="83.5" cy="176.1" r=".19"/>
<circle cx="83.6" cy="176" r=".19"/>
<circle cx="146.8" cy="173.7" r=".19"/>
<circle cx="146.8" cy="172.5" r=".19"/>
<circle cx="146.8" cy="172.4" r=".19"/>
<circle cx="146.9" cy="172.4" r=".19"/>
<circle cx="146.9" cy="173.8" r=".19"/>
<circle cx="146.9" cy="173.7" r=".19"/>
<circle cx="147" cy="173.8" r=".19"/>
<circle cx="160.6" cy="179.1" r=".19"/>
<circle cx="160.6" cy="178.5" r=".19"/>
<circle cx="160.6" cy="179.2" r=".19"/>
<circle cx="160.6" cy="178.4" r=".19"/>
<circle cx="160.6" cy="174.1" r=".19"/>
<circle cx="160.6" cy="173.5" r=".19"/>
<circle cx="160.6" cy="174.2" r=".19"/>
<circle cx="160.7" cy="173.4" r=".19"/>
<circle cx="160.7" cy="174.2" r=".19"/>
<circle cx="160.7" cy="173.5" r=".19"/>
<circle cx="164.8" cy="173.2" r=".19"/>
<circle cx="218" cy="178.2" r=".19"/>
<circle cx="218.7" cy="178.6" r=".19"/>
<circle cx="220" cy="176.3" r=".19"/>
<circle cx="220.6" cy="176.7" r=".19"/>
<circle cx="223.3" cy="175.6" r=".19"/>
<circle cx="223.4" cy="175.9" r=".19"/>
<circle cx="223.5" cy="175.9" r=".19"/>
<circle cx="226.1" cy="174.8" r=".19"/>
<circle cx="83.6" cy="181.7" r=".19"/>
<circle cx="83.6" cy="181" r=".19"/>
<circle cx="83.6" cy="181.6" r=".19"/>
<circle cx="83.6" cy="181.1" r=".19"/>
<circle cx="273.4" cy="192.4" r=".19"/>
<circle cx="323.8" cy="193" r=".19"/>
<circle cx="259.7" cy="204.6" r=".19"/>
<circle cx="259.8" cy="204.5" r=".19"/>
<circle cx="259.9" cy="204.8" r=".19"/>
<circle cx="260" cy="204.8" r=".19"/>
<circle cx="265.2" cy="201.5" r=".19"/>
<circle cx="265.8" cy="201.9" r=".19"/>
<circle cx="267.2" cy="200.8" r=".19"/>
<circle cx="267.9" cy="201.3" r=".19"/>
</g>
<path d="M359.2 48.8h22.8M380.3 138.2h.9l-.5 2.5zM359.2 140.7h22.8" fill="none" stroke="#f00" stroke-width=".28"/>
<path d="M380.3 138.2h.9l-.5 2.5z" fill="#f00"/>
<path d="M380.7 48.8l.5 2.5h-.9z" fill="none" stroke="#f00" stroke-width=".28"/>
<path d="M380.7 48.8l.5 2.5h-.9z" fill="#f00"/>
<path d="M271.3 34.4v18.3M360.7 35.2l2.5 .4-2.5 .4zM363.2 34.4v18.3M380.7 48.8v91.9" fill="none" stroke="#f00" stroke-width=".28"/>
<path d="M360.7 35.2l2.5 .4-2.5 .4z" fill="#f00"/>
<path d="M271.3 35.6l2.5-.4v.8z" fill="none" stroke="#f00" stroke-width=".28"/>
<path d="M271.3 35.6l2.5-.4v.8z" fill="#f00"/>
<path d="M271.3 35.6h91.9M372.4 38l-13.2 14.7M363.2 47.6l.6 .6-1.9 1.6z" fill="none" stroke="#f00" stroke-width=".28"/>
<path d="M363.2 47.6l.6 .6-1.9 1.6z" fill="#f00"/>
<path d="M191.1 48.3h26M192 138.6h.8l-.4 2.5zM191.1 141.1h26" fill="none" stroke="#f00" stroke-width=".28"/>
<path d="M192 138.6h.8l-.4 2.5z" fill="#f00"/>
<path d="M192.4 48.3l.4 2.5h-.8z" fill="none" stroke="#f00" stroke-width=".28"/>
<path d="M192.4 48.3l.4 2.5h-.8z" fill="#f00"/>
<path d="M270.9 29.8v27.9M270.9 31l2.5-.4v.8zM363.6 29.8v29.2M192.4 48.3v92.8" fill="none" stroke="#f00" stroke-width=".28"/>
<path d="M270.9 31l2.5-.4v.8z" fill="#f00"/>
<path d="M361.1 30.6l2.5 .4-2.5 .4z" fill="none" stroke="#f00" stroke-width=".28"/>
<path d="M361.1 30.6l2.5 .4-2.5 .4z" fill="#f00"/>
<path d="M270.9 31h92.7M353 48.3h36.5M388.2 48.3l.5 2.5h-.9zM353 141.1h36.5" fill="none" stroke="#f00" stroke-width=".28"/>
<path d="M388.2 48.3l.5 2.5h-.9z" fill="#f00"/>
<path d="M387.8 138.6h.9l-.5 2.5z" fill="none" stroke="#f00" stroke-width=".28"/>
<path d="M387.8 138.6h.9l-.5 2.5z" fill="#f00"/>
<path d="M209.7 57.7h7.4M388.2 48.3v92.8M209.7 77.7h7.4M210.5 75.2h.8l-.4 2.5z" fill="none" stroke="#f00" stroke-width=".28"/>
<path d="M210.5 75.2h.8l-.4 2.5z" fill="#f00"/>
<path d="M210.9 57.7l.4 2.5h-.8z" fill="none" stroke="#f00" stroke-width=".28"/>
<path d="M210.9 57.7l.4 2.5h-.8z" fill="#f00"/>
<path d="M210.9 57.7v20M214.1 43.1l2.5 .5-2.5 .4zM216.6 42.3v10.4M217.1 42.3v15.4" fill="none" stroke="#f00" stroke-width=".28"/>
<path d="M214.1 43.1l2.5 .5-2.5 .4z" fill="#f00"/>
<path d="M217.1 43.6l2.5-.5v.9z" fill="none" stroke="#f00" stroke-width=".28"/>
<path d="M217.1 43.6l2.5-.5v.9z" fill="#f00"/>
<path d="M214.6 38.7l2.5 .4-2.5 .4zM217.1 37.8v10.5M218.6 37.8v10.5M208.3 43.6h13.8" fill="none" stroke="#f00" stroke-width=".28"/>
<path d="M214.6 38.7l2.5 .4-2.5 .4z" fill="#f00"/>
<path d="M218.6 39.1l2.5-.4v.8z" fill="none" stroke="#f00" stroke-width=".28"/>
<path d="M218.6 39.1l2.5-.4v.8z" fill="#f00"/>
<path d="M212.1 39.1h15.3M202.2 53.7h12.7M197.6 94.7h.8M200.2 94.7h23.4M225.4 94.7h1.7M228.9 94.7h23.4M254.1 94.7h.9M202.2 135.7h12.7M203 133.2h.8l-.4 2.5z" fill="none" stroke="#f00" stroke-width=".28"/>
<path d="M203 133.2h.8l-.4 2.5z" fill="#f00"/>
<path d="M203.4 53.7l.4 2.5h-.8z" fill="none" stroke="#f00" stroke-width=".28"/>
<path d="M203.4 53.7l.4 2.5h-.8z" fill="#f00"/>
<path d="M203.4 53.7v82M122 161.9v.9M122 164.6v26.2M122 192.6v.8" fill="none" stroke="#f00" stroke-width=".28"/>
<path d="M119.4 163.2a8.4 8.4 0 0 0-5.7 8 8.4 8.4 0 0 0 5.8 8M121.2 162.9h1.7M121.2 179.5h1.7M124.6 163.2a8.4 8.4 0 0 1 5.9 8 8.4 8.4 0 0 1-5.8 8M62.9 242.9v1.7M63.1 246.4a16.7 16.7 0 0 0 9 12.3M73.7 259.4l1.6 .6M91.6 255.6a16.7 16.7 0 0 1-14.5 4.7M93.8 252.9l-1 1.4M96.5 243.8a16.1 16.1 0 0 1-1.9 7.5" fill="none" stroke="#f00" stroke-width=".34"/>
<path d="M62.9 243.8a16.8 16.8 0 0 0 16.8 16.7 16.8 16.8 0 0 0 16.8-16.7M67.8 255.6l23.3 .4M68 255.7l22.9 .5M69.2 256.8l20.5 .5M69.4 257l20 .4" fill="none" stroke="#000" stroke-width=".28"/>
<path d="M62.9 243.8h33.6M63.1 243.8l7.2-2h2.4l2.3 2M67 254.7l25 .5M70.6 257.9l17.6 .3M79.7 243.2v-2.8h7.8l.1 2.8M79.7 243.2v.2l-.4 .4M79.7 243.2v.3M87.6 243.2l-.1 .2 .5 .4M87.6 243.2v.3" fill="none" stroke="#000" stroke-width=".38"/>
<circle cx="62.9" cy="242.9" r=".17" fill="#f00"/>
<path d="M72 228.8a17 17 0 0 0-8.9 12.3M75.3 227.6l-1.6 .5M77.1 227.2a16.6 16.6 0 0 1 14.5 4.7M92.7 233.2l1.1 1.4M94.6 236.1a16.6 16.6 0 0 1 1.9 7.7" fill="none" stroke="#f00" stroke-width=".34"/>
<g fill="none" stroke="#f00" stroke-width=".28">
<path d="M122 169.7v.9M122 172.3v13.8M122 187.8v.9M79.7 230.8v9.6M79.7 232h7.8M85 231.6l2.5 .4-2.5 .5zM87.5 230.8v9.6"/>
<circle cx="79.7" cy="232.1" r="1.25"/>
</g>
<path d="M85 231.6l2.5 .4-2.5 .5z" fill="#f00"/>
<path d="M73.8 230.8v5l1 1.3v6.7M73.8 232h5.9M73.8 232l2.5-.4v.9z" fill="none" stroke="#f00" stroke-width=".28"/>
<path d="M73.8 232l2.5-.4v.9z" fill="#f00"/>
<path d="M67.9 230.8v5l4.9 1.3v4.7M67.9 232h5.9M67.9 232l2.5-.4v.9z" fill="none" stroke="#f00" stroke-width=".28"/>
<path d="M67.9 232l2.5-.4v.9z" fill="#f00"/>
<path d="M62 230.8v5l8.3 1.3v4.7M62 232h5.9M62 232l2.6-.4v.9z" fill="none" stroke="#f00" stroke-width=".28"/>
<path d="M62 232l2.6-.4v.9z" fill="#f00"/>
<path d="M56.2 230.8v5l6.9 1.3v6.7M56.2 232h5.8M56.2 232l2.5-.4v.9z" fill="none" stroke="#f00" stroke-width=".28"/>
<path d="M56.2 232l2.5-.4v.9z" fill="#f00"/>
<path d="M86.1 240.4h16.6M86.1 243.8h16.6M101.5 243.8l.4 2.5h-.8z" fill="none" stroke="#f00" stroke-width=".28"/>
<path d="M101.5 243.8l.4 2.5h-.8z" fill="#f00"/>
<path d="M101.1 237.9h.8l-.4 2.5z" fill="none" stroke="#f00" stroke-width=".28"/>
<path d="M101.1 237.9h.8l-.4 2.5z" fill="#f00"/>
<path d="M101.5 230.1v18.7M44.2 243.8h27.6M44.2 241.8h27.3M45.4 243.8l.4 2.5h-.8z" fill="none" stroke="#f00" stroke-width=".28"/>
<path d="M45.4 243.8l.4 2.5h-.8z" fill="#f00"/>
<path d="M45 239.3h.8l-.4 2.5z" fill="none" stroke="#f00" stroke-width=".28"/>
<path d="M45 239.3h.8l-.4 2.5z" fill="#f00"/>
<path d="M45.4 232.2v16.6" fill="none" stroke="#f00" stroke-width=".28"/>
<g fill="none" stroke="#f00" stroke-width=".34">
<path d="M159 168a8.7 8.7 0 0 0-6.2 8.3 8.7 8.7 0 0 0 6.2 8.4M160.7 167.6h1.7M164.2 167.9a8.8 8.8 0 0 1 6.1 8.4 8.8 8.8 0 0 1-6.1 8.4M160.7 185h1.7M155.5 226.3a17.5 17.5 0 0 0-9.4 13M158.7 225l-1.6 .6M160.5 224.7a17.6 17.6 0 0 1 15.3 4.8M145.9 241.1v1.7M146.1 244.6a17.3 17.3 0 0 0 9.4 13M157.2 258.3l1.6 .5M175.8 254.2a17.3 17.3 0 0 1-15.2 5M178 251.5l-1 1.4"/>
<path d="M180.9 241.9a17.6 17.6 0 0 1-2 8"/>
</g>
<path d="M164.2 231.7l-.7 .6M168 236.8l-4.6 4.7M168.7 231.7l-6.3 6.3M173.2 231.7l-4.3 4.2M167.5 255.3l-3.8 3.8M167.6 250.7l-8.2 8.3M175.9 251.4l-3.7 3.7M176 246.8l-3.9 3.9M176.1 242.3l-4.1 4" fill="none" stroke="#000" stroke-width=".34"/>
<g fill="none" stroke="#000" stroke-width=".38">
<path d="M146.5 237.2l16.6 1.2M147.6 234.3l15.9 1.1M149.2 231.7h27.1l-.5 22.5M161.4 237.6h.1M161.5 236.4v1M161.6 237.6l1.8 .9-.1 6.9M163.5 235.4l-1.9 .8M163.6 231.7l-.1 3.7M176.2 232.7h.9v3h-.9M146 244.3l11.3 .4 5.2 .4 .8 .3M146.8 247.4l3.1 .1a84.7 84.7 0 0 1 13.1 .8M152.6 254.9l-.1 .8"/>
<path d="M161.2 247.5h.1M161.4 246.4v1M161.4 247.6l1.9 .9-.2 6.4h-11.5M163.3 245.4l-1.9 .8M172.2 257l-.3-19.3a2.03 2.03 0 0 0-2.1-2 2.03 2.03 0 0 0-2 2l-.3 19.4a1.97 1.97 0 0 1-2 2h-5.6"/>
</g>
<path d="M146.7 236.5l9.1 .5 5.6 .6M146.8 236.3l9 .6 5.7 .5M147.2 235.3l8.6 .5 5.7 .6M147.2 235.1l8.7 .5 5.7 .6M149.2 231.7a17.4 17.4 0 0 0-2.7 14.9M167.8 237.7h4.1M146.2 245.2l11.9 .5 3.3 .5M146.2 245.4l11.8 .5 3.4 .5M146.5 246.5l9 .3 5.9 .6M146.5 246.6l11.2 .5 3.5 .4M146.5 246.6a17.5 17.5 0 0 0 29.3 7.6M166.4 258.9v.3" fill="none" stroke="#000" stroke-width=".28"/>
<g fill="#000">
<circle cx="161.5" cy="237.4" r=".19"/>
<circle cx="161.5" cy="237.5" r=".19"/>
<circle cx="161.5" cy="236.3" r=".19"/>
<circle cx="161.5" cy="236.4" r=".19"/>
<circle cx="161.6" cy="236.3" r=".19"/>
<circle cx="161.6" cy="237.6" r=".19"/>
<circle cx="161.6" cy="236.2" r=".19"/>
<circle cx="169.9" cy="235.7" r=".19"/>
<circle cx="161.4" cy="247.5" r=".19"/>
<circle cx="161.4" cy="246.3" r=".19"/>
<circle cx="161.4" cy="246.4" r=".19"/>
<circle cx="161.4" cy="247.6" r=".19"/>
<circle cx="161.4" cy="247.4" r=".19"/>
<circle cx="161.4" cy="246.2" r=".19"/>
</g>
<circle cx="175.8" cy="229.5" r=".17" fill="#f00"/>
<path d="M177 230.9l1 1.4M178.9 233.8a17.2 17.2 0 0 1 2 8.1" fill="none" stroke="#f00" stroke-width=".34"/>
<path d="M163.5 235.4h28.3M163.3 245.4h28.5M190.1 242.9h.8l-.4 2.5z" fill="none" stroke="#f00" stroke-width=".28"/>
<path d="M190.1 242.9h.8l-.4 2.5z" fill="#f00"/>
<path d="M190.5 235.4l.4 2.5h-.8z" fill="none" stroke="#f00" stroke-width=".28"/>
<path d="M190.5 235.4l.4 2.5h-.8z" fill="#f00"/>
<path d="M190.5 235.4v10M163.3 248.5h21M163.3 245.4h21M183 248.5l.4 2.5h-.8z" fill="none" stroke="#f00" stroke-width=".28"/>
<path d="M183 248.5l.4 2.5h-.8z" fill="#f00"/>
<path d="M182.6 242.9h.8l-.4 2.5z" fill="none" stroke="#f00" stroke-width=".28"/>
<path d="M182.6 242.9h.8l-.4 2.5z" fill="#f00"/>
<path d="M161.5 226.6v9.8M163.5 226.6v8.8M163.5 227.9l2.5-.4v.8zM183 240.4v13" fill="none" stroke="#f00" stroke-width=".28"/>
<path d="M163.5 227.9l2.5-.4v.8z" fill="#f00"/>
<path d="M159 227.5l2.5 .4-2.5 .4z" fill="none" stroke="#f00" stroke-width=".28"/>
<path d="M159 227.5l2.5 .4-2.5 .4z" fill="#f00"/>
<path d="M138.4 237.6h23.1M138.4 236.3h23.1M139.7 237.6l.4 2.5h-.8zM156.5 227.9h12" fill="none" stroke="#f00" stroke-width=".28"/>
<path d="M139.7 237.6l.4 2.5h-.8z" fill="#f00"/>
<path d="M139.3 233.8h.8l-.4 2.5z" fill="none" stroke="#f00" stroke-width=".28"/>
<path d="M139.3 233.8h.8l-.4 2.5z" fill="#f00"/>
<path d="M133.4 224.5l28.7 13.3M135.3 222.6l.8 .4-1.5 2zM139.7 227v15.6M162 236.1l-28.6 13.3" fill="none" stroke="#f00" stroke-width=".28"/>
<path d="M135.3 222.6l.8 .4-1.5 2z" fill="#f00"/>
<path d="M134.6 248.8l1.5 2.1-.8 .3z" fill="none" stroke="#f00" stroke-width=".28"/>
<path d="M134.6 248.8l1.5 2.1-.8 .3z" fill="#f00"/>
<path d="M216.6 30.9v21.8M216.6 32.2l2.5-.5v.9zM233.1 30.9v18.7M137.1 220.7a28.2 28.2 0 0 0 0 32.5" fill="none" stroke="#f00" stroke-width=".28"/>
<path d="M216.6 32.2l2.5-.5v.9z" fill="#f00"/>
<path d="M230.6 31.7l2.5 .5-2.5 .4z" fill="none" stroke="#f00" stroke-width=".28"/>
<path d="M230.6 31.7l2.5 .5-2.5 .4z" fill="#f00"/>
<path d="M216.6 32.2h16.5M82.5 159.6v11.6M161.7 159.6v11.6M159.2 160.4l2.5 .5-2.5 .3z" fill="none" stroke="#f00" stroke-width=".28"/>
<path d="M159.2 160.4l2.5 .5-2.5 .3z" fill="#f00"/>
<path d="M82.5 160.9l2.5-.5v.8z" fill="none" stroke="#f00" stroke-width=".28"/>
<path d="M82.5 160.9l2.5-.5v.8z" fill="#f00"/>
<path d="M155.8 155.8l-6.6 16.6M82.5 160.9h79.2" fill="none" stroke="#f00" stroke-width=".28"/>
<path d="M149.7 169.9l.8 .3-1.3 2.2z" fill="#f00"/>
<path d="M155.8 155.8h25.2M65.4 171.2h17.1M66.6 171.2l.4 2.5h-.8zM149.7 169.9l.8 .3-1.3 2.2zM65.4 182.8h22.6" fill="none" stroke="#f00" stroke-width=".28"/>
<path d="M66.6 171.2l.4 2.5h-.8z" fill="#f00"/>
<path d="M66.2 180.3h.8l-.4 2.5z" fill="none" stroke="#f00" stroke-width=".28"/>
<path d="M66.2 180.3h.8l-.4 2.5z" fill="#f00"/>
<path d="M66.6 171.2v11.6M57.9 182.8h30.1M57.9 184.1h30.1M58.7 180.3h.9l-.5 2.5z" fill="none" stroke="#f00" stroke-width=".28"/>
<path d="M58.7 180.3h.9l-.5 2.5z" fill="#f00"/>
<path d="M59.1 184.1l.5 2.5h-.9z" fill="none" stroke="#f00" stroke-width=".28"/>
<path d="M59.1 184.1l.5 2.5h-.9z" fill="#f00"/>
<path d="M59.1 177.8v14.3M167.8 179.6l2.5-.7 .1 .8zM168 171.2h9.7" fill="none" stroke="#f00" stroke-width=".28"/>
<path d="M167.8 179.6l2.5-.7 .1 .8z" fill="#f00"/>
<path d="M176.4 171.2l.1 2.5-.8-.1z" fill="none" stroke="#f00" stroke-width=".28"/>
<path d="M176.4 171.2l.1 2.5-.8-.1z" fill="#f00"/>
<path d="M45.9 171.2h36.6M47.2 171.2l.4 2.5h-.8zM176.4 171.2a8.5 8.5 0 0 1-8.6 8.4M45.9 187.7h35.2" fill="none" stroke="#f00" stroke-width=".28"/>
<path d="M47.2 171.2l.4 2.5h-.8z" fill="#f00"/>
<path d="M46.8 185.2h.8l-.4 2.5z" fill="none" stroke="#f00" stroke-width=".28"/>
<path d="M46.8 185.2h.8l-.4 2.5z" fill="#f00"/>
<path d="M47.2 171.2v16.5M78.1 187.7v28.8M166.1 187.7v28.8M78.1 215.2l2.4-.4v.8z" fill="none" stroke="#f00" stroke-width=".28"/>
<path d="M78.1 215.2l2.4-.4v.8z" fill="#f00"/>
<path d="M163.6 214.8l2.5 .4-2.5 .4z" fill="none" stroke="#f00" stroke-width=".28"/>
<path d="M163.6 214.8l2.5 .4-2.5 .4z" fill="#f00"/>
<path d="M80.5 183.9v27.3M163.6 183.9v27.3M78.1 215.2h88M80.5 210l2.5-.4v.8z" fill="none" stroke="#f00" stroke-width=".28"/>
<path d="M80.5 210l2.5-.4v.8z" fill="#f00"/>
<path d="M161.1 209.6l2.5 .4-2.5 .4z" fill="none" stroke="#f00" stroke-width=".28"/>
<path d="M161.1 209.6l2.5 .4-2.5 .4z" fill="#f00"/>
<path d="M86 187.2v19.7M158.1 187.2v19.7M80.5 210h83.1M86 205.6l2.5-.4v.8z" fill="none" stroke="#f00" stroke-width=".28"/>
<path d="M86 205.6l2.5-.4v.8z" fill="#f00"/>
<path d="M155.6 205.2l2.5 .4-2.5 .4z" fill="none" stroke="#f00" stroke-width=".28"/>
<path d="M155.6 205.2l2.5 .4-2.5 .4z" fill="#f00"/>
<path d="M90.1 187.2v14.6M154 187.1v14.7M86 205.6h72.1M90.1 200.5l2.5-.4v.9z" fill="none" stroke="#f00" stroke-width=".28"/>
<path d="M90.1 200.5l2.5-.4v.9z" fill="#f00"/>
<path d="M151.5 200.1l2.5 .4-2.5 .5z" fill="none" stroke="#f00" stroke-width=".28"/>
<path d="M151.5 200.1l2.5 .4-2.5 .5z" fill="#f00"/>
<path d="M90.1 200.5h63.9" fill="none" stroke="#f00" stroke-width=".28"/>
<g font-size="7" fill="#f00">
<text x="46.1" y="71.2">A</text>
<text x="176.7" y="71.2">A</text>
<text x="34.5" y="156.6">CORTE A-A</text>
<text x="168.1" y="167.9">D</text>
<text x="107.3" y="168.4">C</text>
<text x="60.6" y="271.6">DETALLE C</text>
<text x="144.3" y="270.4">DETALLE D</text>
<text x="74.8" y="279.1">2:1</text>
<text x="158.5" y="277.9">2:1</text>
</g>
<g font-size="5.6" fill="#00f">
<text x="272.4" y="274.4">TAPA INTERIOR CUADRADA T-55</text>
<text x="302.8" y="282">1870 / 0 / 3</text>
</g>
<text font-size="4.9" fill="#00f" x="236" y="281">1:1</text>
<g font-size="4.2" fill="#f00">
<text x="235.5" y="272.9">Esc.</text>
<text x="244.5" y="272.9">Tol.</text>
</g>
<text font-size="4.2" fill="#00f" x="244" y="280.8">±0.2</text>
<g font-size="3.9" fill="#f00">
<text x="311.6" y="35">q 91,9</text>
<text x="380.1" y="100.4" transform="rotate(-90 380.1 100.4)">q 91,9</text>
<text x="116.4" y="160.2">O 79,2</text>
<text x="116.4" y="199.9">O 63,9</text>
<text x="116.4" y="209.4">O 83,1</text>
<text x="116.4" y="205">O 72,1</text>
</g>
<g font-size="3.5" fill="#f00">
<text x="221.4" y="31.5">16,5</text>
<text x="312.9" y="30.4">92,74</text>
<text x="221.7" y="38.4">1,5</text>
<text x="209.2" y="43">0,5</text>
<text x="367.3" y="42.7" transform="rotate(-48 367.3 42.7)">R 4</text>
<text x="210.3" y="69.7" transform="rotate(-90 210.3 69.7)">20</text>
<text x="191.8" y="99.1" transform="rotate(-90 191.8 99.1)">92,74</text>
<text x="202.8" y="99.1" transform="rotate(-90 202.8 99.1)">82,01</text>
<text x="387.6" y="99.1" transform="rotate(-90 387.6 99.1)">92,74</text>
<text x="160.5" y="151.5">1 ENTRADA</text>
<text x="160.5" y="155.2">PASO 5</text>
<text x="171.5" y="178.5" transform="rotate(-45 171.5 178.5)">91°</text>
<text x="46.6" y="182.8" transform="rotate(-90 46.6 182.8)">16,5</text>
<text x="66" y="180.4" transform="rotate(-90 66 180.4)">11,6</text>
<text x="58.5" y="191.3" transform="rotate(-90 58.5 191.3)">1,3</text>
<text x="120.1" y="214.6">88</text>
<text x="159.1" y="227.2">0,98</text>
<text x="57.4" y="229.3" transform="rotate(-90 57.4 229.3)">8,31</text>
<text x="63.3" y="229.3" transform="rotate(-90 63.3 229.3)">4,68</text>
<text x="69.2" y="229.3" transform="rotate(-90 69.2 229.3)">3,43</text>
<text x="75.1" y="229.3" transform="rotate(-90 75.1 229.3)">2,45</text>
<text x="80.9" y="229.3" transform="rotate(-90 80.9 229.3)">0</text>
<text x="88.8" y="229.3" transform="rotate(-90 88.8 229.3)">3,92</text>
<text x="44.8" y="239.9" transform="rotate(-90 44.8 239.9)">0,98</text>
<text x="100.9" y="237.8" transform="rotate(-90 100.9 237.8)">1,67</text>
<text x="131.3" y="239.6" transform="rotate(-90 131.3 239.6)">50°</text>
<text x="139.1" y="234.8" transform="rotate(-90 139.1 234.8)">0,65</text>
<text x="189.9" y="241.3" transform="rotate(-90 189.9 241.3)">5</text>
<text x="182.4" y="250.3" transform="rotate(-90 182.4 250.3)">1,55</text>
</g>
<g font-size="2.8" fill="#00f">
<text x="239.6" y="250.7">--</text>
<text x="275.1" y="250.7">-</text>
<text x="308.6" y="250.7">-</text>
<text x="327.6" y="250.6">-</text>
<text x="351.6" y="250.7">-</text>
<text x="370.6" y="250.7">-</text>
<text x="397.8" y="250.7">-</text>
<text x="258.5" y="263">E.Villanueva</text>
<text x="285.5" y="262.9">07/05/2018</text>
<text x="339.2" y="259">--</text>
<text x="339.2" y="263">--</text>
<text x="393.3" y="259">M-1870</text>
<text x="397.8" y="262.9">-</text>
<text x="265.4" y="267">--</text>
<text x="291.7" y="266.9">--</text>
<text x="339" y="267">--</text>
<text x="397.2" y="267.1">--</text>
</g>
<g font-size="2.8" fill="#f00">
<text x="235.4" y="254.8">NºPieza</text>
<text x="265.6" y="255">Denominación</text>
<text x="305.9" y="254.8">Cant.</text>
<text x="313.6" y="254.8">Dimensiones en limpio</text>
<text x="347.3" y="254.8">Material</text>
<text x="363.6" y="254.8">Tratamiento</text>
<text x="391.7" y="255">Referencia</text>
<text x="235.9" y="262.9">Dibujado</text>
<text x="263" y="259.1">Nombre</text>
<text x="288.7" y="258.8">Fecha</text>
<text x="305.7" y="258.9">Material figura</text>
<text x="305.7" y="262.8">Contracción</text>
<text x="356.3" y="259">Nº de molde</text>
<text x="356.3" y="262.9">Cantidad de figuras</text>
<text x="235.9" y="266.9">Comprobado</text>
<text x="305.7" y="267">Peso figura</text>
<text x="356.3" y="267">Referencia cliente</text>
<text x="244.3" y="286.4">Ref. CAD:1870-0-3_PZA_20180507_TAPA_INTERIOR_CUADRADA_T-55.dft</text>
</g>
<text font-size="2.8" x="235" y="286.5">DinA</text>
<text font-size="1.7" x="316.1" y="286.8">3</text>
</svg>
